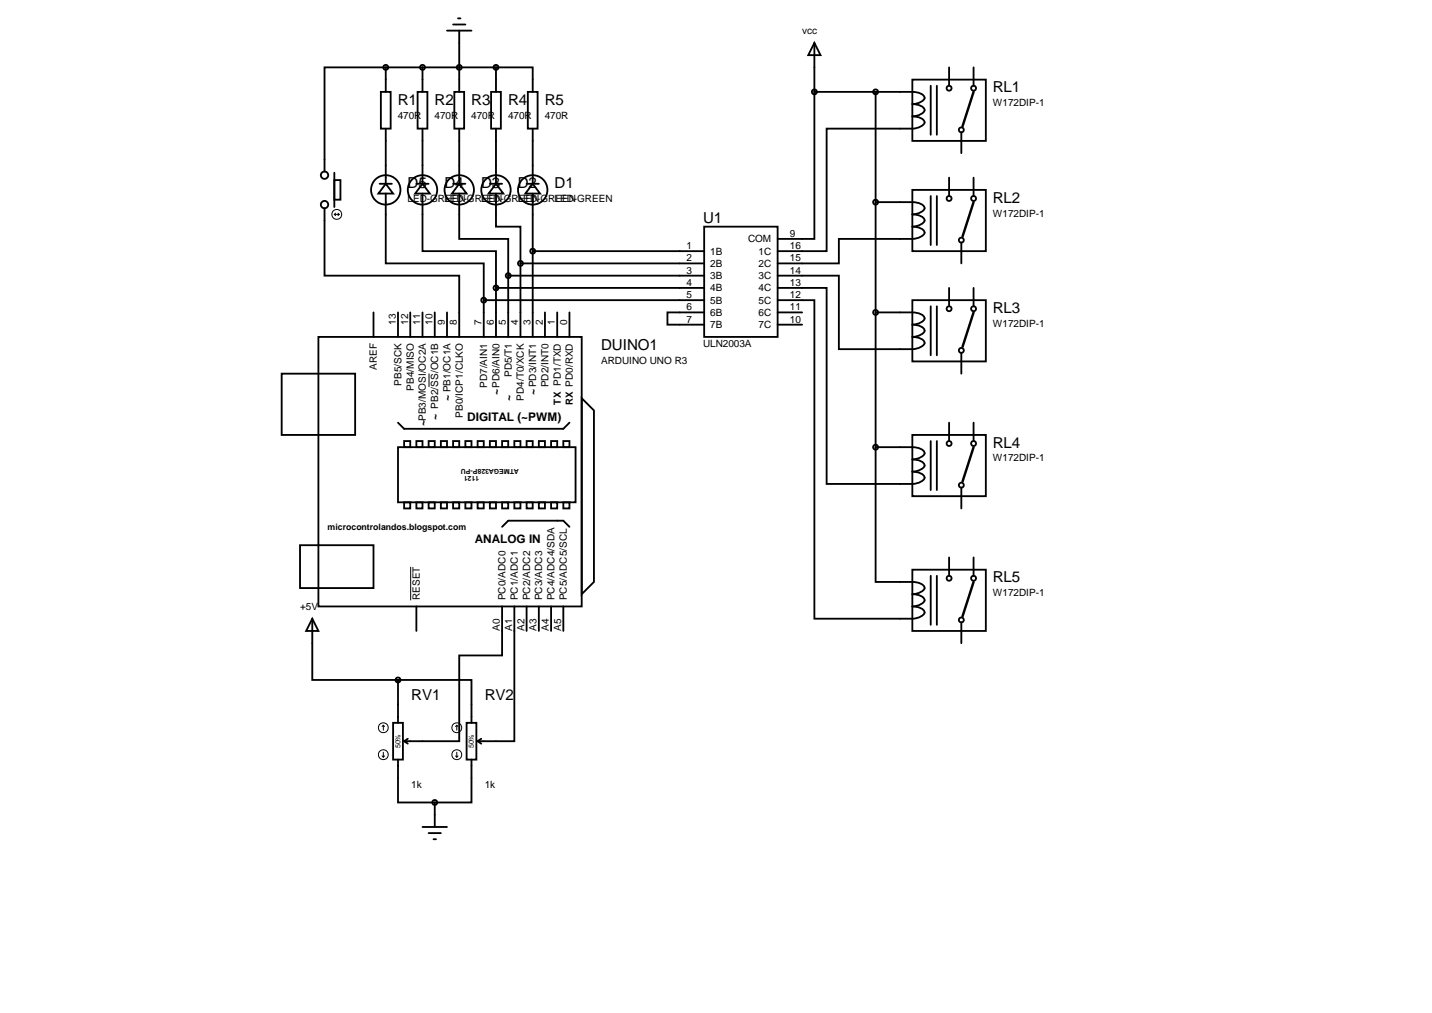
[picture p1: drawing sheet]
<svg xmlns="http://www.w3.org/2000/svg" width="297mm" height="210mm" viewBox="0 0 297 210" stroke-linecap="round" stroke-linejoin="round" font-family="sans-serif">
<g fill="none" stroke="#000" stroke-width=".38">
<path d="M79 19h2v7.7h-2zM80 14h-12.7v21.6M80 14v5M80 14h22.9M86.6 19h2v7.7h-2zM87.6 14v5M92.7 6.3h5.1M94 5.1h2.5M94.2 19h2.1v7.7h-2.1zM95 3.8h.5M95.2 6.3v12.7M101.9 19h2v7.7h-2z"/>
<path d="M102.9 14h7.6v5M102.9 14v5M109.5 19h2v7.7h-2zM168.9 8.9l1.3 2.5h-2.6zM168.9 19h20.3a2.31 2.31 0 0 1 2.6 1.3 2.69 2.69 0 0 1-2.6 1.3 2.31 2.31 0 0 1 2.6 1.3 2.69 2.69 0 0 1-2.6 1.2 2.31 2.31 0 0 1 2.6 1.3 2.69 2.69 0 0 1-2.6 1.3h-17.8v25.4h-10.1M168.9 19v30.5h-7.6M168.9 8.9v10.1M181.6 19v73.7M189.2 16.5h15.3v12.7h-15.3zM193 17.8v10.1M194.3 17.8v10.1M196.8 14v3.8"/>
<path d="M201.9 14v3.8M69.3 37.3h1.3v4.1h-1.3zM69.3 35.8v7.1M78.7 38.1h2.6M80 38.1l1.5 2h-3zM80 26.7v11.4M86.4 38.1h2.5M87.6 38.1l1.6 2h-3.1zM87.6 26.7v11.4M94 38.1h2.5M95.2 38.1l1.6 2h-3.1zM95.2 26.7v11.4"/>
<path d="M101.6 38.1h2.5M102.9 38.1l1.5 2h-3.1zM102.9 26.7v11.4M109.2 38.1h2.6M110.5 38.1l1.5 2h-3zM110.5 26.7v11.4M189.2 39.4h15.3v12.7h-15.3zM196.8 36.8v3.8M199.4 27.4v4.4M201.9 36.8v3.8M67.3 43.2v13.9h27.9v12.7M80 40.1v14.5h20.3v7.6"/>
<path d="M87.6 40.1v12h15.3v7.6M95.2 40.1v9.4h10.2v7.6M102.9 40.1v6.9h5v7.6M102.9 59.7v10.1M102.9 59.7h43.1M105.4 57.1v12.7M105.4 57.1h40.6M107.9 54.6v15.2M107.9 54.6h38.1M110.5 40.1v29.7M110.5 52.1h35.5M146 47h15.3v22.8h-15.3z"/>
<path d="M161.3 57.1h12.7v15.3h12.7a7 7 0 0 0 4.3-.5 .88 .88 0 0 0 .8-.8 .88 .88 0 0 0-.8-.9l-1.8-.4a2.69 2.69 0 0 0 2.6-1.2 2.31 2.31 0 0 0-2.6-1.3 2.69 2.69 0 0 0 2.6-1.3 2.31 2.31 0 0 0-2.6-1.2h-7.6M161.3 59.7h10.1v40.6h15.3a7 7 0 0 0 4.3-.4 .88 .88 0 0 0 .8-.9 .88 .88 0 0 0-.8-.9l-1.8-.3a2.69 2.69 0 0 0 2.6-1.3 2.31 2.31 0 0 0-2.6-1.3 2.69 2.69 0 0 0 2.6-1.2 2.31 2.31 0 0 0-2.6-1.3h-7.6M181.6 41.9h7.6a2.31 2.31 0 0 1 2.6 1.3 2.69 2.69 0 0 1-2.6 1.2 2.31 2.31 0 0 1 2.6 1.3 2.69 2.69 0 0 1-2.6 1.3 2.31 2.31 0 0 1 2.6 1.3 2.69 2.69 0 0 1-2.6 1.2h-15.2v5.1h-12.7M193 40.6v10.2M194.3 40.6v10.2M196.8 59.7v3.8M199.4 50.3v4.3M201.9 59.7v3.8M58.4 77.5h15.3v12.7h-15.3zM66 69.8h54.6v55.9h-54.6zM77.5 64.8v5M82.5 64.8v5"/>
<path d="M85.1 64.8v5M87.6 64.8v5M90.2 64.8v5M92.7 64.8v5M100.3 62.2v7.6M100.3 62.2h45.7M113 64.8v5M115.6 64.8v5M118.1 64.8v5M146 64.8h-7.6v2.5h7.6M161.3 62.2h7.6v66.1h17.8a7 7 0 0 0 4.3-.5 .88 .88 0 0 0 .8-.8 .88 .88 0 0 0-.8-.9l-1.8-.4a2.69 2.69 0 0 0 2.6-1.2 2.31 2.31 0 0 0-2.6-1.3 2.69 2.69 0 0 0 2.6-1.3 2.31 2.31 0 0 0-2.6-1.3h-7.6v-27.9M161.3 64.8h5.1"/>
<path d="M161.3 67.3h5.1M189.2 62.2h15.3v12.7h-15.3zM193 63.5v10.2M194.3 63.5v10.2M199.4 73.2v4.3M82.5 92.7h36.9v11.4h-36.9zM82.5 87.6l1.3 1.3h33l1.3-1.3M83.8 91.4h1.3v1.3h-1.3zM86.4 91.4h1.2v1.3h-1.2zM88.9 91.4h1.3v1.3h-1.3zM91.4 91.4h1.3v1.3h-1.3zM94 91.4h1.2v1.3h-1.2z"/>
<path d="M96.5 91.4h1.3v1.3h-1.3zM99.1 91.4h1.2v1.3h-1.2zM101.6 91.4h1.3v1.3h-1.3zM104.1 91.4h1.3v1.3h-1.3zM106.7 91.4h1.2v1.3h-1.2zM109.2 91.4h1.3v1.3h-1.3zM111.8 91.4h1.2v1.3h-1.2zM114.3 91.4h1.3v1.3h-1.3zM116.8 91.4h1.3v1.3h-1.3zM120.6 82.5l2.6 2.6v35.5l-2.6 2.6zM189.2 90.2h15.3v12.7h-15.3zM193 91.4v10.2"/>
<path d="M194.3 91.4v10.2M196.8 87.6v3.8M201.9 87.6v3.8M62.2 113h15.3v8.9h-15.3zM83.8 104.1h1.3v1.3h-1.3zM86.4 104.1h1.2v1.3h-1.2zM88.9 104.1h1.3v1.3h-1.3zM91.4 104.1h1.3v1.3h-1.3zM94 104.1h1.2v1.3h-1.2zM96.5 104.1h1.3v1.3h-1.3zM99.1 104.1h1.2v1.3h-1.2zM101.6 104.1h1.3v1.3h-1.3z"/>
<path d="M104.1 104.1h1.3v1.3h-1.3zM104.1 109.2l1.3-1.3h11.4l1.3 1.3M106.7 104.1h1.2v1.3h-1.2zM109.2 104.1h1.3v1.3h-1.3zM111.8 104.1h1.2v1.3h-1.2zM114.3 104.1h1.3v1.3h-1.3zM116.8 104.1h1.3v1.3h-1.3zM189.2 118.1h15.3v12.7h-15.3zM193 119.4v10.1M194.3 119.4v10.1M196.8 115.6v3.8M199.4 101.1v4.3"/>
<path d="M201.9 115.6v3.8M64.8 128.3l1.2 2.5h-2.5zM64.8 128.3v12.7h17.7M86.4 125.7v5.1M104.1 125.7v10.2h-8.9v17.8h-11.4M106.7 125.7v28h-7.6M109.2 125.7v5.1M111.8 125.7v5.1M114.3 125.7v5.1M116.8 125.7v5.1M199.4 129v4.3M81.5 149.9h2.1v7.6h-2.1z"/>
<path d="M82.5 141h15.3v8.9M82.5 157.5v8.9h7.7M82.5 141v8.9M83.8 153.7l.8 .5M84.6 153.2l-.8 .5M96.8 149.9h2v7.6h-2zM97.8 157.5v8.9h-7.6M99.1 153.7l.7 .5M99.8 153.2l-.7 .5M87.6 171.4h5.1M88.9 172.7h2.5M89.9 174h.5"/>
<path d="M90.2 166.4v5"/>
<circle cx="80" cy="14" r=".51"/>
<circle cx="87.6" cy="14" r=".51"/>
<circle cx="95.2" cy="14" r=".51"/>
<circle cx="102.9" cy="14" r=".51"/>
<circle cx="168.9" cy="19.1" r=".51"/>
<circle cx="181.6" cy="19.1" r=".51"/>
<circle cx="196.8" cy="18.3" r=".51"/>
<circle cx="201.9" cy="18.3" r=".51"/>
<circle cx="67.3" cy="36.3" r=".76"/>
<circle cx="80" cy="39.4" r="3.1"/>
<circle cx="87.6" cy="39.4" r="3.1"/>
<circle cx="95.2" cy="39.4" r="3.1"/>
<circle cx="102.9" cy="39.4" r="3.1"/>
<circle cx="110.5" cy="39.4" r="3.1"/>
<circle cx="199.4" cy="26.9" r=".51"/>
<circle cx="67.3" cy="42.4" r=".76"/>
<circle cx="102.9" cy="59.7" r=".51"/>
<circle cx="105.4" cy="57.1" r=".51"/>
<circle cx="107.9" cy="54.6" r=".51"/>
<circle cx="110.5" cy="52.1" r=".51"/>
<circle cx="181.6" cy="41.9" r=".51"/>
<circle cx="196.8" cy="41.1" r=".51"/>
<circle cx="199.4" cy="49.8" r=".51"/>
<circle cx="201.9" cy="41.1" r=".51"/>
<circle cx="100.3" cy="62.2" r=".51"/>
<circle cx="181.6" cy="64.8" r=".51"/>
<circle cx="196.8" cy="64" r=".51"/>
<circle cx="199.4" cy="72.6" r=".51"/>
<circle cx="201.9" cy="64" r=".51"/>
<circle cx="181.6" cy="92.7" r=".51"/>
<circle cx="196.8" cy="91.9" r=".51"/>
<circle cx="201.9" cy="91.9" r=".51"/>
<circle cx="196.8" cy="119.9" r=".51"/>
<circle cx="199.4" cy="100.6" r=".51"/>
<circle cx="201.9" cy="119.9" r=".51"/>
<circle cx="199.4" cy="128.5" r=".51"/>
<circle cx="82.5" cy="141" r=".51"/>
<circle cx="90.2" cy="166.4" r=".51"/>
</g>
<g fill="none" stroke="#000" stroke-width=".21">
<path d="M69.3 44.4h1.1M69.3 44.4l.3 .3M69.6 44.2l-.3 .2M70.1 44.2l.3 .2M70.4 44.4l-.3 .3M89 77.4v2.8M85.2 117.5v7M79.2 156.7l.3 .3M79.5 150.4l-.3 .2M79.5 150.4l.3 .2M79.5 150.4v1M79.5 156v1"/>
<path d="M79.8 156.7l-.3 .3M94.5 156.7l.2 .3M94.7 150.4l-.2 .2M94.7 150.4l.3 .2M94.7 150.4v1M94.7 156v1M95 156.7l-.3 .3"/>
<circle cx="69.8" cy="44.5" r="1.02"/>
<circle cx="79.5" cy="156.5" r="1.02"/>
<circle cx="79.5" cy="150.9" r="1.02"/>
<circle cx="94.7" cy="156.5" r="1.02"/>
<circle cx="94.7" cy="150.9" r="1.02"/>
</g>
<path d="M201.9 19l-2.3 7.2M201.9 41.9l-2.3 7.1M201.9 64.8l-2.3 7.1M201.9 92.7l-2.3 7.1M201.9 120.6l-2.3 7.2" fill="none" stroke="#000" stroke-width=".51"/>
<g font-size="3.1">
<text x="82.5" y="21.7">R1</text>
<text x="90.1" y="21.7">R2</text>
<text x="97.7" y="21.7">R3</text>
<text x="105.4" y="21.7">R4</text>
<text x="113" y="21.7">R5</text>
<text x="205.9" y="19.2">RL1</text>
<text x="84.5" y="39">D5</text>
<text x="92.2" y="39">D4</text>
<text x="99.8" y="39">D3</text>
<text x="107.4" y="39">D2</text>
<text x="115" y="39">D1</text>
<text x="145.8" y="46.1">U1</text>
<text x="205.9" y="42">RL2</text>
<text x="205.9" y="64.9">RL3</text>
<text x="124.7" y="72.5">DUINO1</text>
<text x="205.9" y="92.8">RL4</text>
<text x="205.9" y="120.7">RL5</text>
<text x="85.3" y="145.2">RV1</text>
<text x="100.5" y="145.2">RV2</text>
</g>
<g font-size="2.5">
<text x="96.9" y="87.2">DIGITAL (~PWM)</text>
<text x="98.5" y="112.6">ANALOG IN</text>
</g>
<g font-size="2.2">
<text x="93.5" y="83.2" transform="rotate(-90 93.5 83.2)">~ PB1/OC1A</text>
<text x="103.7" y="82" transform="rotate(-90 103.7 82)">~PD6/AIN0</text>
<text x="106.2" y="83.2" transform="rotate(-90 106.2 83.2)">~</text>
<text x="111.3" y="82" transform="rotate(-90 111.3 82)">~PD3/INT1</text>
<text x="88.4" y="88.3" transform="rotate(-90 88.4 88.3)">~PB3/MOSI/OC2A</text>
<text x="91" y="87" transform="rotate(-90 91 87)">~ PB2/SS/OC1B</text>
</g>
<g font-size="2.1">
<text x="166.4" y="7.1">vcc</text>
<text x="205.9" y="22.1">W172DIP-1</text>
<text x="82.5" y="24.6">470R</text>
<text x="90.1" y="24.6">470R</text>
<text x="97.7" y="24.6">470R</text>
<text x="105.4" y="24.6">470R</text>
<text x="113" y="24.6">470R</text>
<text x="84.5" y="41.9">LED-GREEN</text>
<text x="92.2" y="41.9">LED-GREEN</text>
<text x="99.8" y="41.9">LED-GREEN</text>
<text x="107.4" y="41.9">LED-GREEN</text>
<text x="115" y="41.9">LED-GREEN</text>
<text x="205.9" y="44.9">W172DIP-1</text>
<text x="142.4" y="51.6">1</text>
<text x="147.3" y="52.8">1B</text>
<text x="155.2" y="50.2">COM</text>
<text x="157.4" y="52.8">1C</text>
<text x="163.8" y="51.6">16</text>
<text x="163.8" y="49.1">9</text>
<text x="142.4" y="54.2">2</text>
<text x="142.4" y="56.7">3</text>
<text x="142.4" y="59.3">4</text>
<text x="147.3" y="55.3">2B</text>
<text x="147.3" y="57.9">3B</text>
<text x="157.4" y="55.3">2C</text>
<text x="157.4" y="57.9">3C</text>
<text x="163.8" y="54.2">15</text>
<text x="163.8" y="56.7">14</text>
<text x="163.8" y="59.3">13</text>
<text x="142.4" y="61.8">5</text>
<text x="142.4" y="64.3">6</text>
<text x="147.3" y="60.4">4B</text>
<text x="147.3" y="62.9">5B</text>
<text x="147.3" y="65.5">6B</text>
<text x="157.4" y="60.4">4C</text>
<text x="157.4" y="62.9">5C</text>
<text x="157.4" y="65.5">6C</text>
<text x="163.8" y="61.8">12</text>
<text x="163.8" y="64.3">11</text>
<text x="82.1" y="67.3" transform="rotate(-90 82.1 67.3)">13</text>
<text x="84.6" y="67.3" transform="rotate(-90 84.6 67.3)">12</text>
<text x="87.2" y="67.3" transform="rotate(-90 87.2 67.3)">11</text>
<text x="89.7" y="67.3" transform="rotate(-90 89.7 67.3)">10</text>
<text x="92.2" y="67.3" transform="rotate(-90 92.2 67.3)">9</text>
<text x="94.8" y="67.3" transform="rotate(-90 94.8 67.3)">8</text>
<text x="99.9" y="67.3" transform="rotate(-90 99.9 67.3)">7</text>
<text x="102.4" y="67.3" transform="rotate(-90 102.4 67.3)">6</text>
<text x="104.9" y="67.3" transform="rotate(-90 104.9 67.3)">5</text>
<text x="107.5" y="67.3" transform="rotate(-90 107.5 67.3)">4</text>
<text x="110" y="67.3" transform="rotate(-90 110 67.3)">3</text>
<text x="112.6" y="67.3" transform="rotate(-90 112.6 67.3)">2</text>
<text x="115.1" y="67.3" transform="rotate(-90 115.1 67.3)">1</text>
<text x="117.6" y="67.3" transform="rotate(-90 117.6 67.3)">0</text>
<text x="142.4" y="66.9">7</text>
<text x="145.8" y="72">ULN2003A</text>
<text x="147.3" y="68">7B</text>
<text x="157.4" y="68">7C</text>
<text x="163.8" y="66.9">10</text>
<text x="205.9" y="67.8">W172DIP-1</text>
<text x="78.2" y="76.7" transform="rotate(-90 78.2 76.7)">AREF</text>
<text x="124.7" y="75.4">ARDUINO UNO R3</text>
<text x="83.3" y="80" transform="rotate(-90 83.3 80)">PB5/SCK</text>
<text x="85.8" y="81" transform="rotate(-90 85.8 81)">PB4/MISO</text>
<text x="101" y="80.4" transform="rotate(-90 101 80.4)">PD7/AIN1</text>
<text x="106.1" y="78.2" transform="rotate(-90 106.1 78.2)">PD5/T1</text>
<text x="108.7" y="83.1" transform="rotate(-90 108.7 83.1)">PD4/T0/XCK</text>
<text x="113.7" y="80.3" transform="rotate(-90 113.7 80.3)">PD2/INT0</text>
<text x="96" y="86.6" transform="rotate(-90 96 86.6)">PB0/ICP1/CLKO</text>
<text x="205.9" y="95.7">W172DIP-1</text>
<text x="87.1" y="124.5" transform="rotate(-90 87.1 124.5)">RESET</text>
<text x="104.9" y="124.5" transform="rotate(-90 104.9 124.5)">PC0/ADC0</text>
<text x="107.4" y="124.5" transform="rotate(-90 107.4 124.5)">PC1/ADC1</text>
<text x="109.9" y="124.5" transform="rotate(-90 109.9 124.5)">PC2/ADC2</text>
<text x="112.5" y="124.5" transform="rotate(-90 112.5 124.5)">PC3/ADC3</text>
<text x="115" y="124.5" transform="rotate(-90 115 124.5)">PC4/ADC4/SDA</text>
<text x="117.6" y="124.5" transform="rotate(-90 117.6 124.5)">PC5/ADC5/SCL</text>
<text x="205.9" y="123.6">W172DIP-1</text>
<text x="62.2" y="126.4">+5V</text>
<text x="103.7" y="130.8" transform="rotate(-90 103.7 130.8)">A0</text>
<text x="106.2" y="130.8" transform="rotate(-90 106.2 130.8)">A1</text>
<text x="108.8" y="130.8" transform="rotate(-90 108.8 130.8)">A2</text>
<text x="111.3" y="130.8" transform="rotate(-90 111.3 130.8)">A3</text>
<text x="113.8" y="130.8" transform="rotate(-90 113.8 130.8)">A4</text>
<text x="116.4" y="130.8" transform="rotate(-90 116.4 130.8)">A5</text>
<text x="85.3" y="163.4">1k</text>
<text x="100.5" y="163.4">1k</text>
</g>
<g font-size="2">
<text x="116.3" y="83.9" transform="rotate(-90 116.3 83.9)">TX PD1/TXD</text>
<text x="118.8" y="84" transform="rotate(-90 118.8 84)">RX PD0/RXD</text>
</g>
<text font-size="1.8" x="67.9" y="109.9">microcontrolandos.blogspot.com</text>
<g font-size="1.5">
<text x="83.1" y="155.2" transform="rotate(-90 83.1 155.2)">50%</text>
<text x="98.3" y="155.2" transform="rotate(-90 98.3 155.2)">50%</text>
</g>
<g font-size="1.4">
<text x="99.4" y="98.6" transform="rotate(-180 99.4 98.6)">1121</text>
<text x="107.6" y="97.3" transform="rotate(-180 107.6 97.3)">ATMEGA328P-PU</text>
</g>
</svg>
